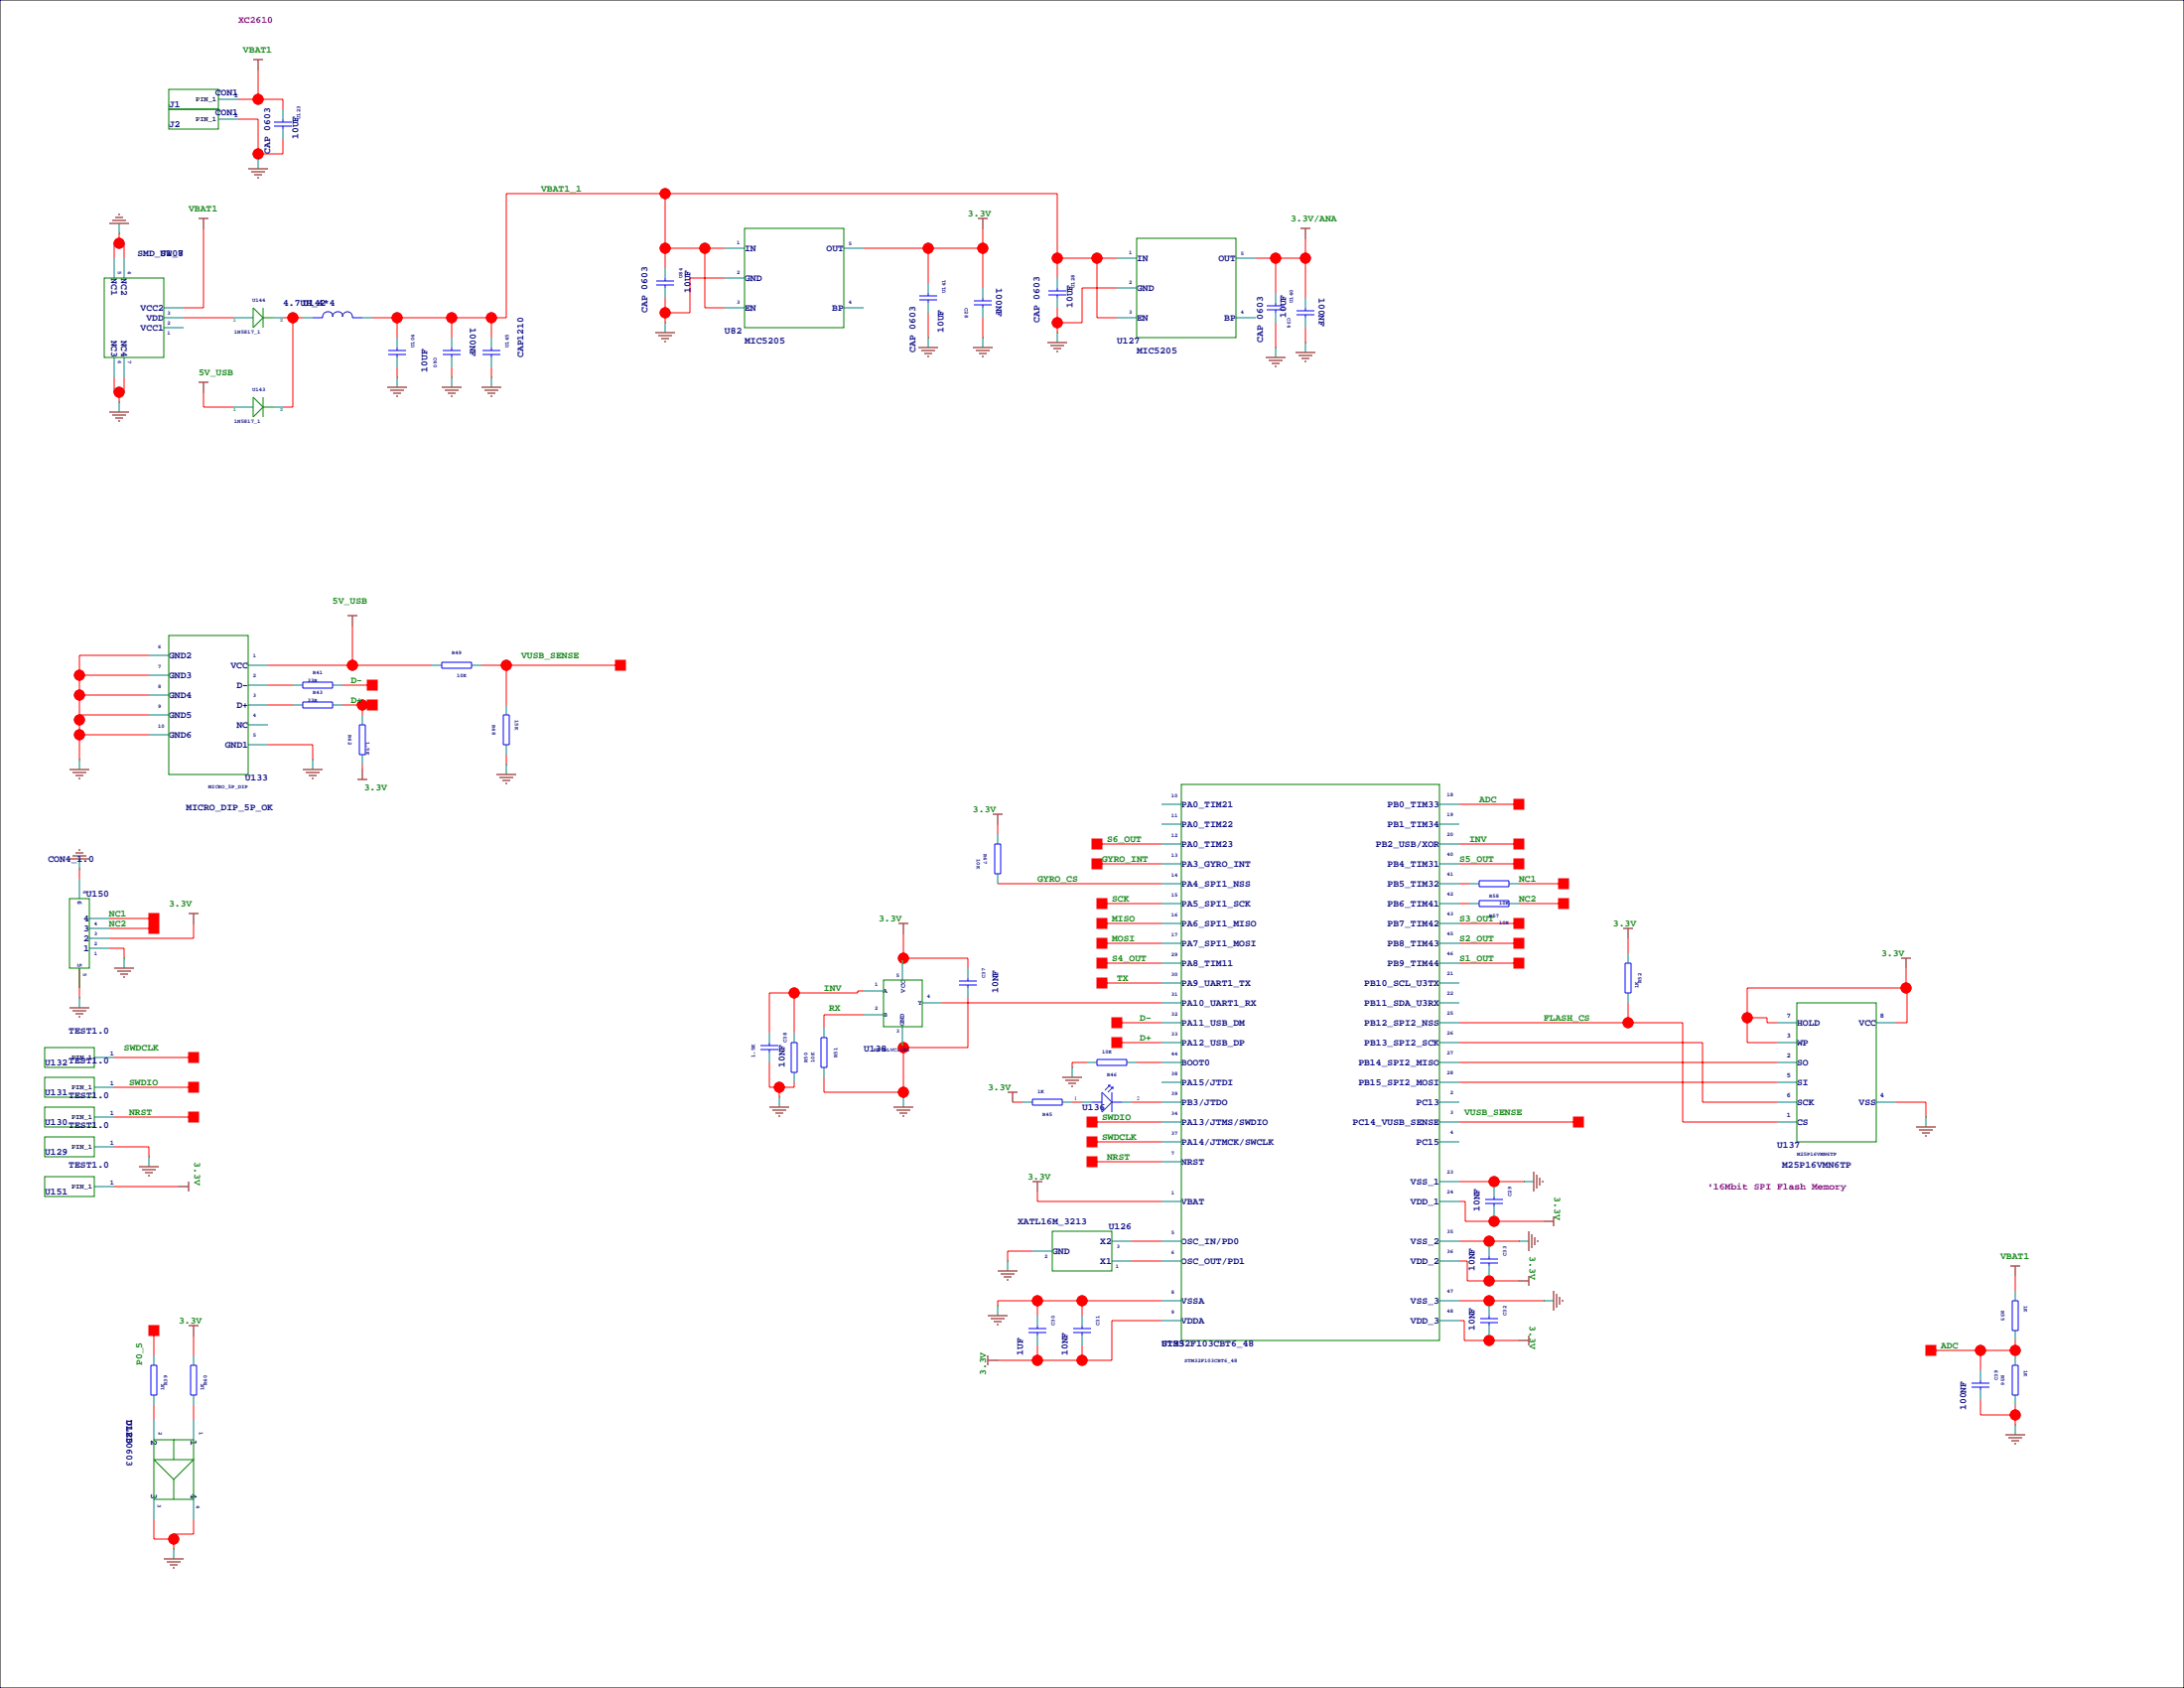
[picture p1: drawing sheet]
<svg xmlns="http://www.w3.org/2000/svg" width="559mm" height="432mm" viewBox="0 0 559 432" stroke-linecap="round" stroke-linejoin="round" font-family="sans-serif">
<path d="M0 0h558.8v431.8h-558.8z" fill="none" stroke="#000" stroke-width=".25"/>
<g fill="none" stroke="#f00" stroke-width=".25">
<path d="M66 17.8v7.6M61 25.4h11.4v2.5M61 30.5h5v10.1M72.4 35.6v3.8h-6.4M30.5 59.7v2.5M52.1 58.4v20.3h-5.1M170.2 49.5v19.1M251.5 58.4v15.3M29.2 66v-3.8h2.5v3.8M170.2 63.5h15.2M170.2 76.2v6.4M180.3 63.5v15.2h5.1"/>
<path d="M185.4 71.1h-8.9v8.9h-6.3M221 63.5h30.5M237.5 63.5v8.9M270.5 71.1v-21.6h-141v31.8h-34.3M270.5 66h15.3M270.5 78.7v6.4M280.7 66v15.3h5.1M285.8 73.7h-8.9v8.9h-6.4M321.3 66h12.7M326.4 66v8.9M334 61v15.2M29.2 96.5v3.8h2.5v-3.8"/>
<path d="M47 81.3h12.7M72.4 81.3h5.1M74.9 81.3v22.8h-2.5M101.6 81.3v5.1M101.6 94v2.5M115.6 81.3v5.1M115.6 94v2.5M125.7 81.3v5.1M125.7 94v2.5M237.5 80v6.4M251.5 81.3v5.1M326.4 82.6v6.3"/>
<path d="M334 83.8v3.8M30.5 100.3v2.6M52.1 100.3v3.8h7.6M20.3 172.7h17.8M20.3 177.8h17.8M38.1 167.6h-17.8v26.7M68.6 175.3h6.3M68.6 170.2h41.9M87.6 175.3h7.6M90.2 160v10.2M123.2 170.2h35.5M129.5 170.2v10.1"/>
<path d="M20.3 188h17.8M20.3 182.9h17.8M68.6 190.5h11.4v3.8M68.6 180.3h6.3M87.6 180.3h7.6M92.7 180.3v2.6M92.7 195.6v1.2M129.5 193v2.6M255.3 210.8v2.6M280.7 215.9h16.5M373.4 205.7h15.2M373.4 215.9h15.2"/>
<path d="M20.3 222.2v2.6M27.9 234.9h11.5M27.9 237.5h11.5M49.5 236.2v3.8h-21.6M231.1 238.8v6.6l-.2 .2M255.3 226.1h41.9M280.7 221h16.5M281.9 231.1h15.3M281.9 236.2h15.3M373.4 231.1h2.5M373.4 221h15.2M373.4 226.1h2.5"/>
<path d="M373.4 236.2h15.2M388.6 231.1h11.4M388.6 226.1h11.4M20.3 247.6v7.7M27.9 242.6h3.8v2.5M203.2 254v10.2M221 259.6h-10.2v3.3M221 253.5h-1.5v.5h-22.7v10.2M231.1 245.1h16.5v2.5M241 256.5h56.2M247.6 255.3v12.7h-16.5M281.9 251.5h15.3"/>
<path d="M281.9 246.4h15.3M281.9 241.3h15.3M373.4 246.4h15.2M373.4 241.3h15.2M416.6 240v3.8M416.6 256.5v5.1M487.7 247.6v5.1M29.2 278.1h20.3M29.2 270.5h20.3M196.8 271.8v6.3h6.4v-1.2M199.4 278.1v2.6M210.8 275.6v3.8h20.3"/>
<path d="M230.9 267.5l.2 .2v13M278.1 271.8h-3.8v1.2M285.8 261.6h11.4M285.8 266.7h11.4M290.8 271.8h6.4M373.4 261.6h57.1v25.4h24.2M373.4 276.9h81.3M373.4 271.8h81.3M373.4 266.7h62.2v15.2h19.1M447 260.3h5.1v1.3h2.6M485.1 261.6h2.8v-8.9h-40.9v14h7.7M29.2 293.4h8.9v2.5"/>
<path d="M29.2 285.8h20.3M259.1 281.9h2.5M274.3 281.9h2.6M279.4 287h17.8M279.4 297.2h17.8M279.4 292.1h17.8M289.6 281.9h7.6M373.4 287h30.5M485.1 281.9h7.7v3.9M29.2 303.5h16.5M265.4 304.8v2.5h31.8M289.6 317.5h7.6"/>
<path d="M373.4 307.3h1.5v5.1h20.1M373.4 317.5h15.2M373.4 302.3h16.5M381 317.5v1.3M382.3 302.3v1.2M382.3 311.1v1.3M264.2 320h-6.4v2.6M265.4 332.7v3.8M276.9 332.7v3.8M289.6 322.6h7.6M297.2 332.7h-41.9v1.3M297.2 337.8h-12.7v10.2h-29.2"/>
<path d="M373.4 332.7h21.6M373.4 322.6h2v5.1h13.2M373.4 337.8h1.2v5.1h14M381 326.4v1.3M381 332.7v1.3M515.6 326.4v3.8M39.4 340.4v6.3M39.4 359.4v3.8M49.5 341.6v5.1M49.5 359.4v3.8M265.4 344.2v3.8M276.9 344.2v3.8"/>
<path d="M381 341.6v1.3M494 345.4h21.6M506.7 345.4v5.1M506.7 358.1v3.8h8.9M515.6 342.9v3.8M515.6 359.4v5.1M39.4 388.6v5.1h5M49.5 388.6v3.8h-5.1v3.8"/>
<circle cx="66" cy="25.4" r="1.27"/>
<circle cx="66" cy="39.4" r="1.27"/>
<circle cx="170.2" cy="49.5" r="1.27"/>
<circle cx="30.5" cy="62.2" r="1.27"/>
<circle cx="170.2" cy="63.5" r="1.27"/>
<circle cx="180.3" cy="63.5" r="1.27"/>
<circle cx="237.5" cy="63.5" r="1.27"/>
<circle cx="251.5" cy="63.5" r="1.27"/>
<circle cx="270.5" cy="66" r="1.27"/>
<circle cx="280.7" cy="66" r="1.27"/>
<circle cx="326.4" cy="66" r="1.27"/>
<circle cx="334" cy="66" r="1.27"/>
<circle cx="74.9" cy="81.3" r="1.27"/>
<circle cx="101.6" cy="81.3" r="1.27"/>
<circle cx="115.6" cy="81.3" r="1.27"/>
<circle cx="125.7" cy="81.3" r="1.27"/>
<circle cx="170.2" cy="80" r="1.27"/>
<circle cx="270.5" cy="82.5" r="1.27"/>
<circle cx="30.5" cy="100.3" r="1.27"/>
<circle cx="20.3" cy="172.7" r="1.27"/>
<circle cx="20.3" cy="177.8" r="1.27"/>
<circle cx="90.2" cy="170.2" r="1.27"/>
<circle cx="129.5" cy="170.2" r="1.27"/>
<circle cx="20.3" cy="188" r="1.27"/>
<circle cx="20.3" cy="184.1" r="1.27"/>
<circle cx="92.7" cy="180.3" r="1.27"/>
<circle cx="203.2" cy="254" r="1.27"/>
<circle cx="231.1" cy="245.1" r="1.27"/>
<circle cx="487.7" cy="252.7" r="1.27"/>
<circle cx="199.4" cy="278.1" r="1.27"/>
<circle cx="231.1" cy="279.4" r="1.27"/>
<circle cx="231.1" cy="268" r="1.27"/>
<circle cx="416.6" cy="261.6" r="1.27"/>
<circle cx="447" cy="260.3" r="1.27"/>
<circle cx="381" cy="317.5" r="1.27"/>
<circle cx="382.3" cy="312.4" r="1.27"/>
<circle cx="382.3" cy="302.3" r="1.27"/>
<circle cx="265.4" cy="332.7" r="1.27"/>
<circle cx="276.9" cy="332.7" r="1.27"/>
<circle cx="381" cy="332.7" r="1.27"/>
<circle cx="381" cy="327.7" r="1.27"/>
<circle cx="265.4" cy="348" r="1.27"/>
<circle cx="276.9" cy="348" r="1.27"/>
<circle cx="381" cy="342.9" r="1.27"/>
<circle cx="506.7" cy="345.4" r="1.27"/>
<circle cx="515.6" cy="345.4" r="1.27"/>
<circle cx="515.6" cy="361.9" r="1.27"/>
<circle cx="44.4" cy="393.7" r="1.27"/>
</g>
<g fill="none" stroke="#008080" stroke-width=".25">
<path d="M66 17.8h.1M55.9 30.5h5.1M55.9 25.4h5.1M72.4 27.9v2.6M72.4 33v2.6M30.5 57.1v2.6M52.1 58.4h.1M66 40.6v2.6M251.5 58.4h.1M29.2 66v5.1M31.7 66v5.1M41.9 78.7h5.1"/>
<path d="M170.2 68.6v2.5M170.2 73.7v2.5M185.4 78.7h5.1M185.4 63.5h5.1M185.4 71.1h5.1M215.9 78.7h5.1M215.9 63.5h5.1M237.5 72.4v2.5M237.5 77.5v2.5M251.5 73.7v2.5M251.5 78.7v2.6M270.5 71.1v2.6"/>
<path d="M270.5 76.2v2.5M285.8 66h5M285.8 73.7h5M316.2 66h5.1M326.4 74.9v2.6M334 61h.1M334 76.2v2.5M29.2 91.4v5.1M31.7 91.4v5.1M41.9 81.3h5.1M41.9 83.8h5.1M59.7 81.3h5.1"/>
<path d="M69.8 81.3h2.6M77.5 81.3h2.5M92.7 81.3h2.5M101.6 86.4v2.5M101.6 91.4v2.6M101.6 96.5v2.6M115.6 86.4v2.5M115.6 91.4v2.6M115.6 96.5v2.6M125.7 86.4v2.5M125.7 91.4v2.6M125.7 96.5v2.6"/>
<path d="M170.2 82.6v2.5M237.5 86.4v2.5M251.5 86.4v2.5M270.5 85.1v2.5M285.8 81.3h5M316.2 81.3h5.1M326.4 80v2.6M326.4 88.9v2.5M334 81.3v2.5M334 87.6v2.6M30.5 102.9v2.5M52.1 100.3h.1"/>
<path d="M59.7 104.1h5.1M69.8 104.1h2.6M38.1 177.8h5.1M38.1 172.7h5.1M38.1 167.6h5.1M63.5 175.3h5.1M63.5 170.2h5.1M74.9 175.3h2.6M85.1 175.3h2.5M90.2 160h.1M110.5 170.2h2.5M120.6 170.2h2.6"/>
<path d="M20.3 194.3v2.5M38.1 188h5.1M38.1 182.9h5.1M63.5 190.5h5.1M63.5 185.4h5.1M63.5 180.3h5.1M74.9 180.3h2.6M80 194.3v2.5M85.1 180.3h2.5M92.7 196.8h.1M92.7 182.9v2.5M92.7 193v2.6"/>
<path d="M129.5 180.3v2.6M129.5 190.5v2.5M129.5 195.6v2.5M20.3 219.7v2.5M255.3 210.8h.1M255.3 213.4v2.5M297.2 215.9h5.1M297.2 210.8h5.1M297.2 205.7h5.1M368.3 215.9h5.1M368.3 210.8h5.1M368.3 205.7h5.1"/>
<path d="M20.3 224.8v5.1M22.9 234.9h5M22.9 237.5h5M49.5 236.2h.1M231.1 238.8h.1M255.3 223.5v2.6M297.2 231.1h5.1M297.2 236.2h5.1M297.2 226.1h5.1M297.2 221h5.1M368.3 231.1h5.1M368.3 236.2h5.1"/>
<path d="M368.3 226.1h5.1M368.3 221h5.1M375.9 231.1h2.6M375.9 226.1h2.6M386.1 231.1h2.5M386.1 226.1h2.5M20.3 247.6v5.1M20.3 255.3v2.5M22.9 240h5M22.9 242.6h5M31.7 245.1v2.5M221 259.6h5.1"/>
<path d="M221 253.5h5.1M230.9 245.6v5.1M236 256.5h5M247.6 247.6v2.6M247.6 252.7v2.6M297.2 256.5h5.1M297.2 251.5h5.1M297.2 246.4h5.1M297.2 241.3h5.1M368.3 256.5h5.1M368.3 251.5h5.1M368.3 246.4h5.1"/>
<path d="M368.3 241.3h5.1M416.6 240h.1M416.6 243.8v2.6M416.6 254v2.5M487.7 247.6h.1M24.1 278.1h5.1M24.1 270.5h5.1M196.8 264.2v2.5M196.8 269.2v2.6M203.2 264.2v2.5M203.2 274.3v2.6M210.8 262.9v2.5"/>
<path d="M210.8 273v2.6M230.9 262.4v5.1M274.3 273v2.6M278.1 271.8h2.6M288.3 271.8h2.5M297.2 276.9h5.1M297.2 271.8h5.1M297.2 266.7h5.1M297.2 261.6h5.1M368.3 276.9h5.1M368.3 271.8h5.1M368.3 266.7h5.1"/>
<path d="M368.3 261.6h5.1M454.7 276.9h5M454.7 271.8h5M454.7 266.7h5M454.7 261.6h5M480.1 261.6h5M24.1 285.8h5.1M24.1 293.4h5.1M38.1 295.9v2.5M199.4 280.7v2.5M231.1 280.7v2.5M259.1 281.9h.1"/>
<path d="M261.6 281.9h2.6M271.8 281.9h2.5M276.9 281.9h2.5M287 281.9h2.6M297.2 292.1h5.1M297.2 287h5.1M297.2 281.9h5.1M297.2 297.2h5.1M368.3 292.1h5.1M368.3 287h5.1M368.3 281.9h5.1M454.7 287h5"/>
<path d="M454.7 281.9h5M480.1 281.9h5M492.8 285.8v2.5M24.1 303.5h5.1M45.7 303.5h.1M265.4 304.8h.1M284.5 317.5h5.1M297.2 317.5h5.1M297.2 307.3h5.1M368.3 317.5h5.1M368.3 302.3h5.1M368.3 307.3h5.1"/>
<path d="M381 318.8v2.5M382.3 303.5v2.6M382.3 308.6v2.5M388.6 317.5h2.6M389.9 302.3h2.5M255.3 334v2.5M257.8 322.6v2.5M264.2 320h5M265.4 336.5v2.6M276.9 336.5v2.6M284.5 322.6h5.1M297.2 322.6h5.1"/>
<path d="M297.2 337.8h5.1M297.2 332.7h5.1M368.3 322.6h5.1M368.3 337.8h5.1M368.3 332.7h5.1M381 323.8v2.6M381 334v2.5M381 339.1v2.5M388.6 327.7h.1M395 332.7h2.5M515.6 326.4h.1M515.6 330.2v2.5"/>
<path d="M39.4 346.7v2.5M39.4 356.9v2.5M49.5 341.6h.1M49.5 346.7v2.5M49.5 356.9v2.5M255.3 348h.1M265.4 341.6v2.6M276.9 341.6v2.6M388.6 342.9h.1M506.7 350.5v2.6M506.7 355.6v2.5M515.6 340.4v2.5"/>
<path d="M515.6 346.7v2.5M515.6 356.9v2.5M39.4 363.2v5.1M49.5 363.2v5.1M515.6 364.5v2.5M39.4 383.5v5.1M44.4 396.2v2.6M49.5 383.5v5.1"/>
<circle cx="395" cy="312.4" r="0"/>
</g>
<g fill="none" stroke="#008000" stroke-width=".25">
<path d="M43.2 27.9h12.7v5.1h-12.7zM43.2 22.9h12.7v5h-12.7zM30.5 59.7h.1M66 40.6h.1M190.5 58.4h25.4v25.4h-25.4zM26.7 71.1h15.2v20.3h-15.2zM64.8 78.7l2.5 2.6-2.5 2.5zM67.3 78.7v5.1M290.8 61h25.4v25.4h-25.4zM67.3 81.3h2.5M101.6 96.5h.1M115.6 96.5h.1"/>
<path d="M125.7 96.5h.1M170.2 82.6h.1M237.5 86.4h.1M251.5 86.4h.1M270.5 85.1h.1M326.4 88.9h.1M334 87.6h.1M30.5 102.9h.1M64.8 101.6l2.5 2.5-2.5 2.6zM67.3 101.6v5.1M67.3 104.1h2.5M43.2 162.6h20.3v35.5h-20.3z"/>
<path d="M20.3 194.3h.1M80 194.3h.1M129.5 195.6h.1M302.3 200.7h66v142.2h-66zM17.8 229.9h5.1v17.7h-5.1zM20.3 222.2h.1M20.3 255.3h.1M31.7 245.1h.1M226.1 250.7h9.9v11.9h-9.9zM459.7 256.5h20.4v35.6h-20.4zM11.4 275.6h12.7v5.1h-12.7zM11.4 268h12.7v5h-12.7z"/>
<path d="M274.3 273h.1M11.4 283.2h12.7v5.1h-12.7zM11.4 290.8h12.7v5.1h-12.7zM38.1 295.9h.1M199.4 280.7h.1M231.1 280.7h.1M492.8 285.8h.1M11.4 301h12.7v5.1h-12.7zM269.2 315h15.3v10.1h-15.3zM388.6 317.5h.1M389.9 302.3h.1M255.3 334h.1"/>
<path d="M257.8 322.6h.1M395 332.7h.1M39.4 368.3h10.1v15.2h-10.1zM39.4 373.4h10.1l-5.1 5.1zM44.4 368.3h.1M44.4 368.3v5.1M44.4 378.5v5M515.6 364.5h.1M44.4 396.2h.1"/>
</g>
<g fill="none" stroke="#800000" stroke-width=".25">
<path d="M64.8 15.2h2.5M66 15.2v2.6M27.9 57.1h5.1M28.7 56.4h3.6M29.5 55.6h2M30.2 54.9h.5M50.8 55.9h2.5M52.1 55.9v2.5M63.5 43.2h5.1M64.3 43.9h3.5M65 44.7h2.1M65.8 45.5h.5"/>
<path d="M250.2 55.9h2.5M251.5 55.9v2.5M332.7 58.4h2.6M334 58.4v2.6M50.8 97.8h2.5M52.1 97.8v2.5M99.1 99.1h5M99.8 99.8h3.6M113 99.1h5.1M113.8 99.8h3.5M123.2 99.1h5.1M124 99.8h3.5"/>
<path d="M167.6 85.1h5.1M168.4 85.9h3.6M169.2 86.6h2M169.9 87.4h.5M234.9 88.9h5.1M235.7 89.7h3.6M236.5 90.4h2M237.2 91.2h.5M248.9 88.9h5.1M249.7 89.7h3.5M250.4 90.4h2.1M251.2 91.2h.5"/>
<path d="M268 87.6h5M268.7 88.4h3.6M269.5 89.2h2M270.3 89.9h.5M323.8 91.4h5.1M324.6 92.2h3.6M325.4 93h2M326.1 93.7h.5M331.5 90.2h5M332.2 90.9h3.6M333 91.7h2M333.8 92.5h.5"/>
<path d="M27.9 105.4h5.1M28.7 106.2h3.6M29.5 106.9h2M30.2 107.7h.5M100.6 100.6h2M101.3 101.3h.6M114.6 100.6h2M115.3 101.3h.5M124.7 100.6h2M125.5 101.3h.5M88.9 157.5h2.5M90.2 157.5v2.5"/>
<path d="M17.8 196.8h5.1M18.5 197.6h3.6M19.3 198.4h2M20.1 199.1h.5M77.5 196.8h5M78.2 197.6h3.6M79 198.4h2M79.8 199.1h.5M91.4 199.4h2.6M92.7 196.8v2.6M127 198.1h5.1M127.8 198.9h3.5"/>
<path d="M128.5 199.6h2.1M17.8 219.7h5.1M18.5 218.9h3.6M19.3 218.2h2M20.1 217.4h.5M129.3 200.4h.5M254 208.3h2.5M255.3 208.3v2.5M48.3 233.7h2.5M49.5 233.7v2.5M229.9 236.2h2.5M231.1 236.2v2.6"/>
<path d="M415.3 237.5h2.5M416.6 237.5v2.5M17.8 257.8h5.1M18.5 258.6h3.6M19.3 259.3h2M29.2 247.6h5.1M30 248.4h3.5M30.7 249.2h2.1M31.5 249.9h.5M486.4 245.1h2.5M487.7 245.1v2.5M20.1 260.1h.5"/>
<path d="M257.8 279.4h2.5M259.1 279.4v2.5M271.8 275.6h5.1M272.5 276.4h3.6M273.3 277.1h2M274.1 277.9h.5M35.6 298.4h5M36.3 299.2h3.6M37.1 300h2M196.8 283.2h5.1M197.6 284h3.6M198.4 284.7h2"/>
<path d="M199.1 285.5h.5M228.6 283.2h5.1M229.4 284h3.5M230.1 284.7h2.1M230.9 285.5h.5M392.4 299.7v5.1M490.2 288.3h5.1M491 289.1h3.5M491.7 289.8h2.1M492.5 290.6h.5M37.8 300.7h.6M45.7 303.5h2.6"/>
<path d="M48.3 302.3v2.5M264.2 302.3h2.5M265.4 302.3v2.5M391.2 315v5M391.9 315.7v3.6M392.7 316.5v2M393.2 300.5v3.5M393.4 317.2v.6M394 301.2v2.1M394.7 302v.5M395 312.4h2.5M397.5 311.1v2.6"/>
<path d="M48.3 339.1h2.5M49.5 339.1v2.5M252.7 336.5h5.1M253.5 337.3h3.5M254.3 338.1h2M255 338.8h.5M255.3 325.1h5M256 325.9h3.6M256.8 326.6h2M257.6 327.4h.5M388.6 327.7h2.6M391.2 326.4v2.5"/>
<path d="M397.5 330.2v5.1M398.3 331v3.5M399 331.7v2.1M399.8 332.5v.5M514.3 323.8h2.6M515.6 323.8v2.6M252.7 348h2.6M252.7 346.7v2.5M388.6 342.9h2.6M391.2 341.6v2.6M513.1 367h5.1M513.8 367.8h3.6"/>
<path d="M514.6 368.6h2M515.4 369.3h.5M41.9 398.8h5.1M42.7 399.5h3.5M43.4 400.3h2.1M44.2 401.1h.5"/>
</g>
<g fill="#f00" stroke="#f00" stroke-width=".25">
<path d="M38.1 233.7h2.5v2.5h-2.5z" fill-rule="evenodd"/>
<path d="M38.1 236.2h2.5v2.6h-2.5z" fill-rule="evenodd"/>
<path d="M387.3 204.5h2.6v2.5h-2.6z" fill-rule="evenodd"/>
<path d="M280.7 250.2h2.5v2.5h-2.5z" fill-rule="evenodd"/>
<path d="M387.3 245.1h2.6v2.5h-2.6z" fill-rule="evenodd"/>
<path d="M279.4 214.6h2.5v2.6h-2.5z" fill-rule="evenodd"/>
<path d="M279.4 219.7h2.5v2.5h-2.5z" fill-rule="evenodd"/>
<path d="M278.1 285.8h2.6v2.5h-2.6z" fill-rule="evenodd"/>
<path d="M278.1 295.9h2.6v2.5h-2.6z" fill-rule="evenodd"/>
<path d="M48.3 284.5h2.5v2.5h-2.5z" fill-rule="evenodd"/>
<path d="M48.3 276.9h2.5v2.5h-2.5z" fill-rule="evenodd"/>
<path d="M48.3 269.2h2.5v2.6h-2.5z" fill-rule="evenodd"/>
<path d="M278.1 290.8h2.6v2.6h-2.6z" fill-rule="evenodd"/>
<path d="M94 174h2.5v2.5h-2.5z" fill-rule="evenodd"/>
<path d="M94 179.1h2.5v2.5h-2.5z" fill-rule="evenodd"/>
<path d="M284.5 265.4h2.5v2.6h-2.5z" fill-rule="evenodd"/>
<path d="M280.7 240h2.5v2.6h-2.5z" fill-rule="evenodd"/>
<path d="M280.7 234.9h2.5v2.6h-2.5z" fill-rule="evenodd"/>
<path d="M280.7 229.9h2.5v2.5h-2.5z" fill-rule="evenodd"/>
<path d="M280.7 245.1h2.5v2.5h-2.5z" fill-rule="evenodd"/>
<path d="M387.3 219.7h2.6v2.5h-2.6z" fill-rule="evenodd"/>
<path d="M387.3 234.9h2.6v2.6h-2.6z" fill-rule="evenodd"/>
<path d="M387.3 240h2.6v2.6h-2.6z" fill-rule="evenodd"/>
<path d="M157.5 168.9h2.5v2.5h-2.5z" fill-rule="evenodd"/>
<path d="M284.5 260.3h2.5v2.6h-2.5z" fill-rule="evenodd"/>
<path d="M38.1 339.1h2.5v2.5h-2.5z" fill-rule="evenodd"/>
<path d="M492.8 344.2h2.5v2.5h-2.5z" fill-rule="evenodd"/>
<path d="M402.6 285.8h2.5v2.5h-2.5z" fill-rule="evenodd"/>
<path d="M387.3 214.6h2.6v2.6h-2.6z" fill-rule="evenodd"/>
<path d="M398.8 224.8h2.5v2.5h-2.5z" fill-rule="evenodd"/>
<path d="M398.8 229.9h2.5v2.5h-2.5z" fill-rule="evenodd"/>
<circle cx="74.9" cy="81.3" r="1.27"/>
<circle cx="326.4" cy="66" r="1.27"/>
<circle cx="334" cy="66" r="1.27"/>
<circle cx="237.5" cy="63.5" r="1.27"/>
<circle cx="251.5" cy="63.5" r="1.27"/>
<circle cx="515.6" cy="361.9" r="1.27"/>
<circle cx="416.6" cy="261.6" r="1.27"/>
<circle cx="20.3" cy="188" r="1.27"/>
<circle cx="20.3" cy="184.1" r="1.27"/>
<circle cx="20.3" cy="172.7" r="1.27"/>
<circle cx="20.3" cy="177.8" r="1.27"/>
<circle cx="381" cy="332.7" r="1.27"/>
<circle cx="382.3" cy="312.4" r="1.27"/>
<circle cx="44.4" cy="393.7" r="1.27"/>
<circle cx="30.5" cy="62.2" r="1.27"/>
<circle cx="30.5" cy="100.3" r="1.27"/>
<circle cx="66" cy="39.4" r="1.27"/>
<circle cx="66" cy="25.4" r="1.27"/>
<circle cx="265.4" cy="348" r="1.27"/>
<circle cx="276.9" cy="348" r="1.27"/>
<circle cx="265.4" cy="332.7" r="1.27"/>
<circle cx="276.9" cy="332.7" r="1.27"/>
<circle cx="382.3" cy="302.3" r="1.27"/>
<circle cx="381" cy="327.7" r="1.27"/>
<circle cx="381" cy="317.5" r="1.27"/>
<circle cx="381" cy="342.9" r="1.27"/>
<circle cx="92.7" cy="180.3" r="1.27"/>
<circle cx="231.1" cy="245.1" r="1.27"/>
<circle cx="199.4" cy="278.1" r="1.27"/>
<circle cx="129.5" cy="170.2" r="1.27"/>
<circle cx="231.1" cy="279.4" r="1.27"/>
<circle cx="231.1" cy="268" r="1.27"/>
<circle cx="506.7" cy="345.4" r="1.27"/>
<circle cx="515.6" cy="345.4" r="1.27"/>
<circle cx="270.5" cy="82.5" r="1.27"/>
<circle cx="203.2" cy="254" r="1.27"/>
<circle cx="447" cy="260.3" r="1.27"/>
<circle cx="487.7" cy="252.7" r="1.27"/>
<circle cx="170.2" cy="80" r="1.27"/>
<circle cx="90.2" cy="170.2" r="1.27"/>
<circle cx="125.7" cy="81.3" r="1.27"/>
<circle cx="115.6" cy="81.3" r="1.27"/>
<circle cx="101.6" cy="81.3" r="1.27"/>
<circle cx="170.2" cy="63.5" r="1.27"/>
<circle cx="180.3" cy="63.5" r="1.27"/>
<circle cx="170.2" cy="49.5" r="1.27"/>
<circle cx="280.7" cy="66" r="1.27"/>
<circle cx="270.5" cy="66" r="1.27"/>
</g>
<g fill="none" stroke="#00f" stroke-width=".25">
<path d="M70.1 31.2h4.6M70.1 32.3h4.6M72.4 30.5v.7M72.4 32.3v.7M167.9 71.9h4.6M167.9 72.9h4.6M170.2 71.1v.8M170.2 72.9v.8M235.2 75.7h4.6M235.2 76.7h4.6M237.5 74.9v.8M237.5 76.7v.8"/>
<path d="M249.2 78h4.5M249.2 77h4.5M251.5 76.2v.8M251.5 78v.7M268.2 74.4h4.6M268.2 75.4h4.6M270.5 73.7v.7M270.5 75.4v.8M324.1 78.2h4.6M324.1 79.2h4.6M326.4 77.5v.7M326.4 79.2v.8"/>
<path d="M331.7 79.5h4.6M334 78.7v.8M80 81.3h2.6a1.27 1.27 0 0 1 1.1-1.5 1.27 1.27 0 0 1 1.4 1.2 1.27 1.27 0 0 1 1.3-1.3 1.27 1.27 0 0 1 1.2 1.3 1.27 1.27 0 0 1 1.4-1.2 1.27 1.27 0 0 1 1.1 1.5h2.6M99.3 90.7h4.6M99.3 89.7h4.6M101.6 88.9v.8M101.6 90.7v.7M113.3 90.7h4.6M113.3 89.7h4.6M115.6 88.9v.8M115.6 90.7v.7M123.4 90.7h4.6"/>
<path d="M123.4 89.7h4.6M125.7 88.9v.8M125.7 90.7v.7M331.7 80.5h4.6M334 80.5v.8M77.5 174.5h7.6v1.5h-7.6zM77.5 179.6h7.6v1.5h-7.6zM113 169.4h7.6v1.5h-7.6zM91.9 185.4h1.6v7.6h-1.6zM128.8 182.9h1.5v7.6h-1.5zM254.5 215.9h1.5v7.6h-1.5zM378.5 225.3h7.6v1.5h-7.6z"/>
<path d="M378.5 230.4h7.6v1.5h-7.6zM245.4 251h4.5M245.4 252h4.5M247.6 250.2v.8M247.6 252v.7M415.8 246.4h1.5v7.6h-1.5zM194.6 267.5h4.5M194.6 268.5h4.5M196.8 266.7v.8M196.8 268.5v.7M202.4 266.7h1.6v7.6h-1.6zM210.1 265.4h1.5v7.6h-1.5z"/>
<path d="M280.7 271h7.6v1.5h-7.6zM281.9 279.4l2.6 2.5-2.6 2.6zM283.5 277.6h.5l-1.3 1.3M284 277.6v.5M284.2 278.1h.5l-1.2 1.3M284.5 279.4v5.1M284.7 278.1v.5M264.2 281.2h7.6v1.5h-7.6zM279.4 281.9h2.5M284.5 281.9h2.5M380 306.8h4.6M380 307.8h4.6"/>
<path d="M382.3 306.1v.7M382.3 307.8v.8M263.1 339.9h4.6M265.4 339.1v.8M274.6 339.9h4.5M276.9 339.1v.8M378.7 337.3h4.6M378.7 338.3h4.6M378.7 322.1h4.6M378.7 323.1h4.6M381 321.3v.8M381 323.1v.7"/>
<path d="M381 336.5v.8M381 338.3v.8M514.9 332.7h1.5v7.7h-1.5zM38.6 349.2h1.5v7.7h-1.5zM48.8 349.2h1.5v7.7h-1.5zM263.1 340.9h4.6M265.4 340.9v.7M274.6 340.9h4.5M276.9 340.9v.7M504.4 353.8h4.6M504.4 354.8h4.6M506.7 353.1v.7"/>
<path d="M506.7 354.8v.8M514.9 349.2h1.5v7.7h-1.5z"/>
</g>
<g font-size="2.5" fill="#800080">
<text x="61" y="5.8">XC2610</text>
<text x="436.9" y="304.3">'16Mbit SPI Flash Memory</text>
</g>
<g font-size="2.5" fill="#008000">
<text x="62.2" y="13.5">VBAT1</text>
<text x="138.4" y="49">VBAT1_1</text>
<text x="48.3" y="54.1">VBAT1</text>
<text x="247.6" y="55.4">3.3V</text>
<text x="330.2" y="56.6">3.3V/ANA</text>
<text x="50.8" y="96">5V_USB</text>
<text x="85.1" y="154.4">5V_USB</text>
<text x="133.3" y="168.4">VUSB_SENSE</text>
<text x="89.7" y="179.8">D+</text>
<text x="89.7" y="174.8">D-</text>
<text x="93.1" y="202.3">3.3V</text>
<text x="248.9" y="207.8">3.3V</text>
<text x="378.5" y="205.2">ADC</text>
<text x="283.2" y="215.4">S6_OUT</text>
<text x="375.9" y="215.4">INV</text>
<text x="281.9" y="220.5">GYRO_INT</text>
<text x="373.4" y="220.5">S5_OUT</text>
<text x="265.4" y="225.6">GYRO_CS</text>
<text x="388.6" y="225.6">NC1</text>
<text x="43.2" y="231.9">3.3V</text>
<text x="284.5" y="230.6">SCK</text>
<text x="388.6" y="230.6">NC2</text>
<text x="27.9" y="237">NC2</text>
<text x="27.9" y="234.4">NC1</text>
<text x="224.8" y="235.7">3.3V</text>
<text x="284.5" y="235.7">MISO</text>
<text x="373.4" y="235.7">S3_OUT</text>
<text x="412.7" y="237">3.3V</text>
<text x="284.5" y="245.9">S4_OUT</text>
<text x="284.5" y="240.8">MOSI</text>
<text x="373.4" y="240.8">S2_OUT</text>
<text x="373.4" y="245.9">S1_OUT</text>
<text x="481.3" y="244.6">3.3V</text>
<text x="285.8" y="251">TX</text>
<text x="210.8" y="253.5">INV</text>
<text x="212.1" y="258.6">RX</text>
<text x="291.7" y="261.1">D-</text>
<text x="395" y="261.1">FLASH_CS</text>
<text x="31.7" y="268.7">SWDCLK</text>
<text x="291.7" y="266.2">D+</text>
<text x="33" y="277.6">SWDIO</text>
<text x="252.7" y="278.9">3.3V</text>
<text x="33" y="285.2">NRST</text>
<text x="281.9" y="286.5">SWDIO</text>
<text x="374.6" y="285.2">VUSB_SENSE</text>
<text x="281.9" y="291.6">SWDCLK</text>
<text x="49.8" y="297.2" transform="rotate(90 49.8 297.2)">3.3V</text>
<text x="283.2" y="296.7">NRST</text>
<text x="262.9" y="301.8">3.3V</text>
<text x="397.7" y="306.1" transform="rotate(90 397.7 306.1)">3.3V</text>
<text x="391.4" y="321.3" transform="rotate(90 391.4 321.3)">3.3V</text>
<text x="511.8" y="322.1">VBAT1</text>
<text x="45.7" y="338.6">3.3V</text>
<text x="391.4" y="339.1" transform="rotate(90 391.4 339.1)">3.3V</text>
<text x="496.6" y="344.9">ADC</text>
<text x="36.3" y="349.2" transform="rotate(-90 36.3 349.2)">P0_5</text>
<text x="252.2" y="351.8" transform="rotate(-90 252.2 351.8)">3.3V</text>
</g>
<g font-size="2.5" fill="#000080">
<text x="43.2" y="27.4">J1</text>
<text x="55" y="24.5">CON1</text>
<text x="55" y="29.6">CON1</text>
<text x="43.2" y="32.5">J2</text>
<text x="76.3" y="35.6" transform="rotate(-90 76.3 35.6)">10UF</text>
<text x="69.1" y="39.4" transform="rotate(-90 69.1 39.4)">CAP 0603</text>
<text x="35.1" y="65.5">SMD_SW_7</text>
<text x="41.1" y="65.5">U108</text>
<text x="190.5" y="64.2">IN</text>
<text x="211.5" y="64.2">OUT</text>
<text x="28.5" y="71.1" transform="rotate(90 28.5 71.1)">NC1</text>
<text x="31.1" y="71.1" transform="rotate(90 31.1 71.1)">NC2</text>
<text x="190.5" y="71.8">GND</text>
<text x="290.8" y="66.7">IN</text>
<text x="311.8" y="66.7">OUT</text>
<text x="176.6" y="74.9" transform="rotate(-90 176.6 74.9)">10UF</text>
<text x="254.9" y="73.7" transform="rotate(90 254.9 73.7)">100NF</text>
<text x="290.8" y="74.4">GND</text>
<text x="337.5" y="76.2" transform="rotate(90 337.5 76.2)">100NF</text>
<text x="36" y="79.4">VCC2</text>
<text x="37.5" y="82">VDD</text>
<text x="72.4" y="78.2">4.7UH_4*4</text>
<text x="77.5" y="78.2">U142</text>
<text x="120.3" y="83.8" transform="rotate(90 120.3 83.8)">100NF</text>
<text x="165.6" y="80" transform="rotate(-90 165.6 80)">CAP 0603</text>
<text x="190.5" y="79.4">EN</text>
<text x="212.9" y="79.4">BP</text>
<text x="265.9" y="82.5" transform="rotate(-90 265.9 82.5)">CAP 0603</text>
<text x="274.4" y="78.7" transform="rotate(-90 274.4 78.7)">10UF</text>
<text x="290.8" y="82">EN</text>
<text x="313.3" y="82">BP</text>
<text x="329" y="81.3" transform="rotate(-90 329 81.3)">10UF</text>
<text x="28.5" y="87" transform="rotate(90 28.5 87)">NC3</text>
<text x="31.1" y="87" transform="rotate(90 31.1 87)">NC4</text>
<text x="36" y="84.5">VCC1</text>
<text x="185.4" y="85.4">U82</text>
<text x="190.5" y="88">MIC5205</text>
<text x="241.4" y="85.1" transform="rotate(-90 241.4 85.1)">10UF</text>
<text x="285.8" y="88">U127</text>
<text x="323.1" y="87.6" transform="rotate(-90 323.1 87.6)">CAP 0603</text>
<text x="109.3" y="95.2" transform="rotate(-90 109.3 95.2)">10UF</text>
<text x="133.9" y="91.4" transform="rotate(-90 133.9 91.4)">CAP1210</text>
<text x="234.2" y="90.2" transform="rotate(-90 234.2 90.2)">CAP 0603</text>
<text x="290.8" y="90.5">MIC5205</text>
<text x="43.2" y="173.4">GND3</text>
<text x="43.2" y="168.3">GND2</text>
<text x="59.1" y="170.9">VCC</text>
<text x="43.2" y="178.5">GND4</text>
<text x="60.5" y="176">D-</text>
<text x="43.2" y="183.6">GND5</text>
<text x="60.5" y="181">D+</text>
<text x="43.2" y="188.7">GND6</text>
<text x="57.6" y="191.2">GND1</text>
<text x="60.5" y="186.1">NC</text>
<text x="62.7" y="199.7">U133</text>
<text x="47.6" y="207.4">MICRO_DIP_5P_OK</text>
<text x="302.3" y="206.4">PA0_TIM21</text>
<text x="355" y="206.4">PB0_TIM33</text>
<text x="302.3" y="211.5">PA0_TIM22</text>
<text x="355" y="211.5">PB1_TIM34</text>
<text x="12.3" y="220.5">CON4_1.0</text>
<text x="302.3" y="221.7">PA3_GYRO_INT</text>
<text x="302.3" y="216.6">PA0_TIM23</text>
<text x="352" y="216.6">PB2_USB/XOR</text>
<text x="355" y="221.7">PB4_TIM31</text>
<text x="302.3" y="226.8">PA4_SPI1_NSS</text>
<text x="355" y="226.8">PB5_TIM32</text>
<text x="22" y="229.4">U150</text>
<text x="302.3" y="231.8">PA5_SPI1_SCK</text>
<text x="355" y="231.8">PB6_TIM41</text>
<text x="21.4" y="235.6">4</text>
<text x="21.4" y="238.2">3</text>
<text x="302.3" y="236.9">PA6_SPI1_MISO</text>
<text x="355" y="236.9">PB7_TIM42</text>
<text x="21.4" y="240.7">2</text>
<text x="21.4" y="243.3">1</text>
<text x="302.3" y="242">PA7_SPI1_MOSI</text>
<text x="355" y="242">PB8_TIM43</text>
<text x="302.3" y="247.1">PA8_TIM11</text>
<text x="355" y="247.1">PB9_TIM44</text>
<text x="255.4" y="254" transform="rotate(-90 255.4 254)">10NF</text>
<text x="302.3" y="257.2">PA10_UART1_RX</text>
<text x="302.3" y="252.2">PA9_UART1_TX</text>
<text x="349" y="257.2">PB11_SDA_U3RX</text>
<text x="349" y="252.2">PB10_SCL_U3TX</text>
<text x="302.3" y="262.3">PA11_USB_DM</text>
<text x="349" y="262.3">PB12_SPI2_NSS</text>
<text x="459.7" y="262.3">HOLD</text>
<text x="475.6" y="262.3">VCC</text>
<text x="17.6" y="264.5">TEST1.0</text>
<text x="221" y="269.1">U138</text>
<text x="302.3" y="267.4">PA12_USB_DP</text>
<text x="349" y="267.4">PB13_SPI2_SCK</text>
<text x="459.7" y="267.4">WP</text>
<text x="11.4" y="272.5">U132TEST1.0</text>
<text x="200.8" y="273" transform="rotate(-90 200.8 273)">10NF</text>
<text x="302.3" y="272.5">BOOT0</text>
<text x="347.6" y="272.5">PB14_SPI2_MISO</text>
<text x="459.7" y="272.5">SO</text>
<text x="11.4" y="280.2">U131</text>
<text x="17.6" y="281">TEST1.0</text>
<text x="302.3" y="277.6">PA15/JTDI</text>
<text x="347.6" y="277.6">PB15_SPI2_MOSI</text>
<text x="459.7" y="277.6">SI</text>
<text x="11.4" y="287.8">U130</text>
<text x="276.9" y="284">U136</text>
<text x="302.3" y="287.7">PA13/JTMS/SWDIO</text>
<text x="302.3" y="282.6">PB3/JTDO</text>
<text x="346.1" y="287.7">PC14_VUSB_SENSE</text>
<text x="362.4" y="282.6">PC13</text>
<text x="459.7" y="287.7">CS</text>
<text x="459.7" y="282.6">SCK</text>
<text x="475.6" y="282.6">VSS</text>
<text x="17.6" y="288.6">TEST1.0</text>
<text x="302.3" y="292.8">PA14/JTMCK/SWCLK</text>
<text x="362.4" y="292.8">PC15</text>
<text x="454.7" y="293.7">U137</text>
<text x="11.4" y="295.4">U129</text>
<text x="17.6" y="298.8">TEST1.0</text>
<text x="302.3" y="297.9">NRST</text>
<text x="455.9" y="298.8">M25P16VMN6TP</text>
<text x="11.4" y="305.6">U151</text>
<text x="360.9" y="303">VSS_1</text>
<text x="302.3" y="308">VBAT</text>
<text x="360.9" y="308">VDD_1</text>
<text x="378.6" y="309.9" transform="rotate(-90 378.6 309.9)">10NF</text>
<text x="260.3" y="313.2">XATL16M_3213</text>
<text x="283.6" y="314.5">U126</text>
<text x="269.2" y="320.7">GND</text>
<text x="281.5" y="318.2">X2</text>
<text x="281.5" y="323.3">X1</text>
<text x="302.3" y="323.3">OSC_OUT/PD1</text>
<text x="302.3" y="318.2">OSC_IN/PD0</text>
<text x="360.9" y="323.3">VDD_2</text>
<text x="360.9" y="318.2">VSS_2</text>
<text x="377.3" y="325.1" transform="rotate(-90 377.3 325.1)">10NF</text>
<text x="302.3" y="333.4">VSSA</text>
<text x="360.9" y="333.4">VSS_3</text>
<text x="302.3" y="338.5">VDDA</text>
<text x="360.9" y="338.5">VDD_3</text>
<text x="377.3" y="340.4" transform="rotate(-90 377.3 340.4)">10NF</text>
<text x="261.7" y="346.7" transform="rotate(-90 261.7 346.7)">1UF</text>
<text x="273.1" y="346.7" transform="rotate(-90 273.1 346.7)">10NF</text>
<text x="297.2" y="344.5">U135</text>
<text x="297.2" y="344.5">STM32F103CBT6_48</text>
<text x="32.4" y="363.2" transform="rotate(90 32.4 363.2)">DLED0603</text>
<text x="32.4" y="363.2" transform="rotate(90 32.4 363.2)">U125</text>
<text x="503" y="360.7" transform="rotate(-90 503 360.7)">100NF</text>
<text x="38.7" y="368.3" transform="rotate(90 38.7 368.3)">2</text>
<text x="48.8" y="368.3" transform="rotate(90 48.8 368.3)">1</text>
<text x="38.7" y="382.1" transform="rotate(90 38.7 382.1)">3</text>
<text x="48.8" y="382.1" transform="rotate(90 48.8 382.1)">4</text>
</g>
<g font-size="1.8">
<text x="50.1" y="25.9">PIN_1</text>
<text x="50.1" y="31">PIN_1</text>
<text x="18.3" y="271">PIN_1</text>
<text x="18.3" y="278.6">PIN_1</text>
<text x="18.3" y="286.2">PIN_1</text>
<text x="18.3" y="293.9">PIN_1</text>
<text x="18.3" y="304">PIN_1</text>
</g>
<g font-size="1.8" fill="#000080">
<text x="59.9" y="24.8">1</text>
<text x="59.9" y="29.9">1</text>
<text x="19.8" y="230.4" transform="rotate(90 19.8 230.4)">6</text>
<text x="19.8" y="246.3" transform="rotate(90 19.8 246.3)">5</text>
<text x="226.1" y="254">A</text>
<text x="231.6" y="253.9" transform="rotate(-90 231.6 253.9)">VCC</text>
<text x="234.9" y="257">Y</text>
<text x="226.1" y="260.1">B</text>
<text x="231.4" y="262.4" transform="rotate(-90 231.4 262.4)">GND</text>
<text x="457.2" y="260.2">7</text>
<text x="481" y="260.2">8</text>
<text x="28.2" y="269.9">1</text>
<text x="457.2" y="265.3">3</text>
<text x="457.2" y="275.5">5</text>
<text x="457.2" y="270.4">2</text>
<text x="28.2" y="277.5">1</text>
<text x="457.2" y="280.6">6</text>
<text x="481" y="280.6">4</text>
<text x="28.2" y="285.1">1</text>
<text x="457.2" y="285.6">1</text>
<text x="28.2" y="292.8">1</text>
<text x="28.2" y="302.9">1</text>
</g>
<g font-size="1.4" fill="#000080">
<text x="76.9" y="30.5" transform="rotate(-90 76.9 30.5)">U123</text>
<text x="188.5" y="62.4">1</text>
<text x="217.1" y="62.6">5</text>
<text x="288.8" y="64.9">1</text>
<text x="317.4" y="65.2">5</text>
<text x="30.2" y="69.3" transform="rotate(90 30.2 69.3)">5</text>
<text x="32.7" y="69.3" transform="rotate(90 32.7 69.3)">4</text>
<text x="174.7" y="71.1" transform="rotate(-90 174.7 71.1)">U84</text>
<text x="188.5" y="70">2</text>
<text x="64.5" y="77.1">U144</text>
<text x="188.5" y="77.6">3</text>
<text x="217.1" y="77.6">4</text>
<text x="242" y="74.9" transform="rotate(-90 242 74.9)">U141</text>
<text x="275" y="73.7" transform="rotate(-90 275 73.7)">U128</text>
<text x="288.8" y="72.6">2</text>
<text x="330.9" y="77.5" transform="rotate(-90 330.9 77.5)">U140</text>
<text x="42.8" y="80.5">3</text>
<text x="42.8" y="83">2</text>
<text x="246.8" y="78.7" transform="rotate(90 246.8 78.7)">C28</text>
<text x="288.8" y="80.2">3</text>
<text x="317.4" y="80.2">4</text>
<text x="329.4" y="81.3" transform="rotate(90 329.4 81.3)">C34</text>
<text x="42.8" y="85.6">1</text>
<text x="59.9" y="85.3">1N5817_1</text>
<text x="106.1" y="88.9" transform="rotate(-90 106.1 88.9)">U104</text>
<text x="130.2" y="88.9" transform="rotate(-90 130.2 88.9)">U145</text>
<text x="30.2" y="92.1" transform="rotate(90 30.2 92.1)">6</text>
<text x="32.7" y="92.1" transform="rotate(90 32.7 92.1)">7</text>
<text x="110.9" y="91.4" transform="rotate(90 110.9 91.4)">C40</text>
<text x="64.5" y="100">U143</text>
<text x="59.9" y="108.1">1N5817_1</text>
<text x="40.4" y="165.8">6</text>
<text x="115.6" y="167.4">R49</text>
<text x="40.4" y="170.8">7</text>
<text x="64.7" y="173.1">2</text>
<text x="64.7" y="168.1">1</text>
<text x="80" y="172.4">R41</text>
<text x="116.8" y="173.2">10K</text>
<text x="40.4" y="175.9">8</text>
<text x="64.7" y="178.2">3</text>
<text x="78.7" y="174.5">33R</text>
<text x="78.7" y="179.5">33R</text>
<text x="80" y="177.5">R43</text>
<text x="40.4" y="181">9</text>
<text x="64.7" y="183.3">4</text>
<text x="125.9" y="185.4" transform="rotate(90 125.9 185.4)">R48</text>
<text x="131.8" y="184.1" transform="rotate(90 131.8 184.1)">15K</text>
<text x="40.4" y="186.1">10</text>
<text x="64.7" y="188.4">5</text>
<text x="89.1" y="188" transform="rotate(90 89.1 188)">R42</text>
<text x="93.7" y="189.7" transform="rotate(90 93.7 189.7)">1.5K</text>
<text x="53.3" y="201.6">MICRO_5P_DIP</text>
<text x="299.7" y="203.9">10</text>
<text x="370.2" y="203.6">18</text>
<text x="299.7" y="208.9">11</text>
<text x="370.2" y="208.7">19</text>
<text x="299.7" y="214">12</text>
<text x="370.2" y="213.8">20</text>
<text x="249.9" y="219.7" transform="rotate(90 249.9 219.7)">10K</text>
<text x="251.6" y="218.4" transform="rotate(90 251.6 218.4)">R47</text>
<text x="299.7" y="219.1">13</text>
<text x="370.2" y="218.9">40</text>
<text x="21.3" y="227.8" transform="rotate(90 21.3 227.8)">6</text>
<text x="299.7" y="224.2">14</text>
<text x="370.2" y="223.9">41</text>
<text x="299.7" y="229.3">15</text>
<text x="370.2" y="229">42</text>
<text x="381" y="229.5">R58</text>
<text x="383.5" y="231.3">10K</text>
<text x="24" y="236.7">4</text>
<text x="24" y="239.2">3</text>
<text x="299.7" y="239.4">17</text>
<text x="299.7" y="234.3">16</text>
<text x="370.2" y="239.2">45</text>
<text x="370.2" y="234.1">43</text>
<text x="381" y="234.6">R57</text>
<text x="383.5" y="236.4">10K</text>
<text x="24" y="241.8">2</text>
<text x="24" y="244.3">1</text>
<text x="299.7" y="244.5">29</text>
<text x="370.2" y="244.3">46</text>
<text x="21.3" y="248.8" transform="rotate(90 21.3 248.8)">5</text>
<text x="229.4" y="249.9">5</text>
<text x="252.1" y="250.2" transform="rotate(-90 252.1 250.2)">C37</text>
<text x="299.7" y="249.6">30</text>
<text x="370.2" y="249.3">21</text>
<text x="420" y="251.5" transform="rotate(-90 420 251.5)">R52</text>
<text x="223.8" y="252.1">1</text>
<text x="237.2" y="255.2">4</text>
<text x="299.7" y="254.7">31</text>
<text x="370.2" y="254.4">22</text>
<text x="419.3" y="252.7" transform="rotate(-90 419.3 252.7)">1K</text>
<text x="223.8" y="258.2">2</text>
<text x="299.7" y="259.7">32</text>
<text x="370.2" y="259.5">25</text>
<text x="201.3" y="266.7" transform="rotate(-90 201.3 266.7)">C38</text>
<text x="223.5" y="268.9">SN74LVC1G86</text>
<text x="229.4" y="264.1">3</text>
<text x="281.9" y="269.4">10K</text>
<text x="299.7" y="269.9">44</text>
<text x="299.7" y="264.8">33</text>
<text x="370.2" y="269.7">27</text>
<text x="370.2" y="264.6">26</text>
<text x="193.2" y="270.5" transform="rotate(-90 193.2 270.5)">1.5K</text>
<text x="206.7" y="271.8" transform="rotate(-90 206.7 271.8)">R50</text>
<text x="208.4" y="271.8" transform="rotate(-90 208.4 271.8)">10K</text>
<text x="214.3" y="270.5" transform="rotate(-90 214.3 270.5)">R51</text>
<text x="283.2" y="275.2">R46</text>
<text x="299.7" y="275">38</text>
<text x="370.2" y="274.7">28</text>
<text x="265.4" y="279.6">1K</text>
<text x="274.9" y="281.5">1</text>
<text x="290.8" y="281.5">2</text>
<text x="299.7" y="280.1">39</text>
<text x="371" y="279.8">2</text>
<text x="266.7" y="285.4">R45</text>
<text x="299.7" y="285.1">34</text>
<text x="371" y="284.9">3</text>
<text x="299.7" y="290.2">37</text>
<text x="371" y="290">4</text>
<text x="299.7" y="295.3">7</text>
<text x="459.7" y="295.6">M25P16VMN6TP</text>
<text x="299.7" y="305.5">1</text>
<text x="370.2" y="305.2">24</text>
<text x="370.2" y="300.1">23</text>
<text x="386.7" y="306.1" transform="rotate(-90 386.7 306.1)">C29</text>
<text x="299.7" y="315.6">5</text>
<text x="370.2" y="315.4">35</text>
<text x="267.2" y="321.8">2</text>
<text x="285.7" y="319.2">3</text>
<text x="299.7" y="320.7">6</text>
<text x="370.2" y="320.5">36</text>
<text x="385.5" y="321.3" transform="rotate(-90 385.5 321.3)">C33</text>
<text x="285.4" y="324.3">1</text>
<text x="299.7" y="335.9">9</text>
<text x="299.7" y="330.9">8</text>
<text x="370.2" y="335.7">48</text>
<text x="370.2" y="330.6">47</text>
<text x="512" y="335.3" transform="rotate(90 512 335.3)">R55</text>
<text x="517.8" y="334" transform="rotate(90 517.8 334)">1K</text>
<text x="269.9" y="339.1" transform="rotate(-90 269.9 339.1)">C30</text>
<text x="281.3" y="339.1" transform="rotate(-90 281.3 339.1)">C31</text>
<text x="385.5" y="336.5" transform="rotate(-90 385.5 336.5)">C32</text>
<text x="303" y="348.4">STM32F103CBT6_48</text>
<text x="511.2" y="353.1" transform="rotate(-90 511.2 353.1)">C39</text>
<text x="512" y="351.8" transform="rotate(90 512 351.8)">R56</text>
<text x="517.8" y="350.5" transform="rotate(90 517.8 350.5)">1K</text>
<text x="42.1" y="355.6" transform="rotate(-90 42.1 355.6)">1K</text>
<text x="42.8" y="354.3" transform="rotate(-90 42.8 354.3)">R39</text>
<text x="52.2" y="355.6" transform="rotate(-90 52.2 355.6)">1K</text>
<text x="53" y="354.3" transform="rotate(-90 53 354.3)">R40</text>
<text x="40.6" y="366.3" transform="rotate(90 40.6 366.3)">2</text>
<text x="51" y="366.3" transform="rotate(90 51 366.3)">1</text>
<text x="40.3" y="384.7" transform="rotate(90 40.3 384.7)">3</text>
<text x="50.2" y="385" transform="rotate(90 50.2 385)">4</text>
</g>
<g font-size="1.4" fill="#008080">
<text x="59.7" y="82.2">1</text>
<text x="71.5" y="82.2">2</text>
<text x="59.7" y="105.1">1</text>
<text x="71.5" y="105.1">2</text>
</g>
</svg>
